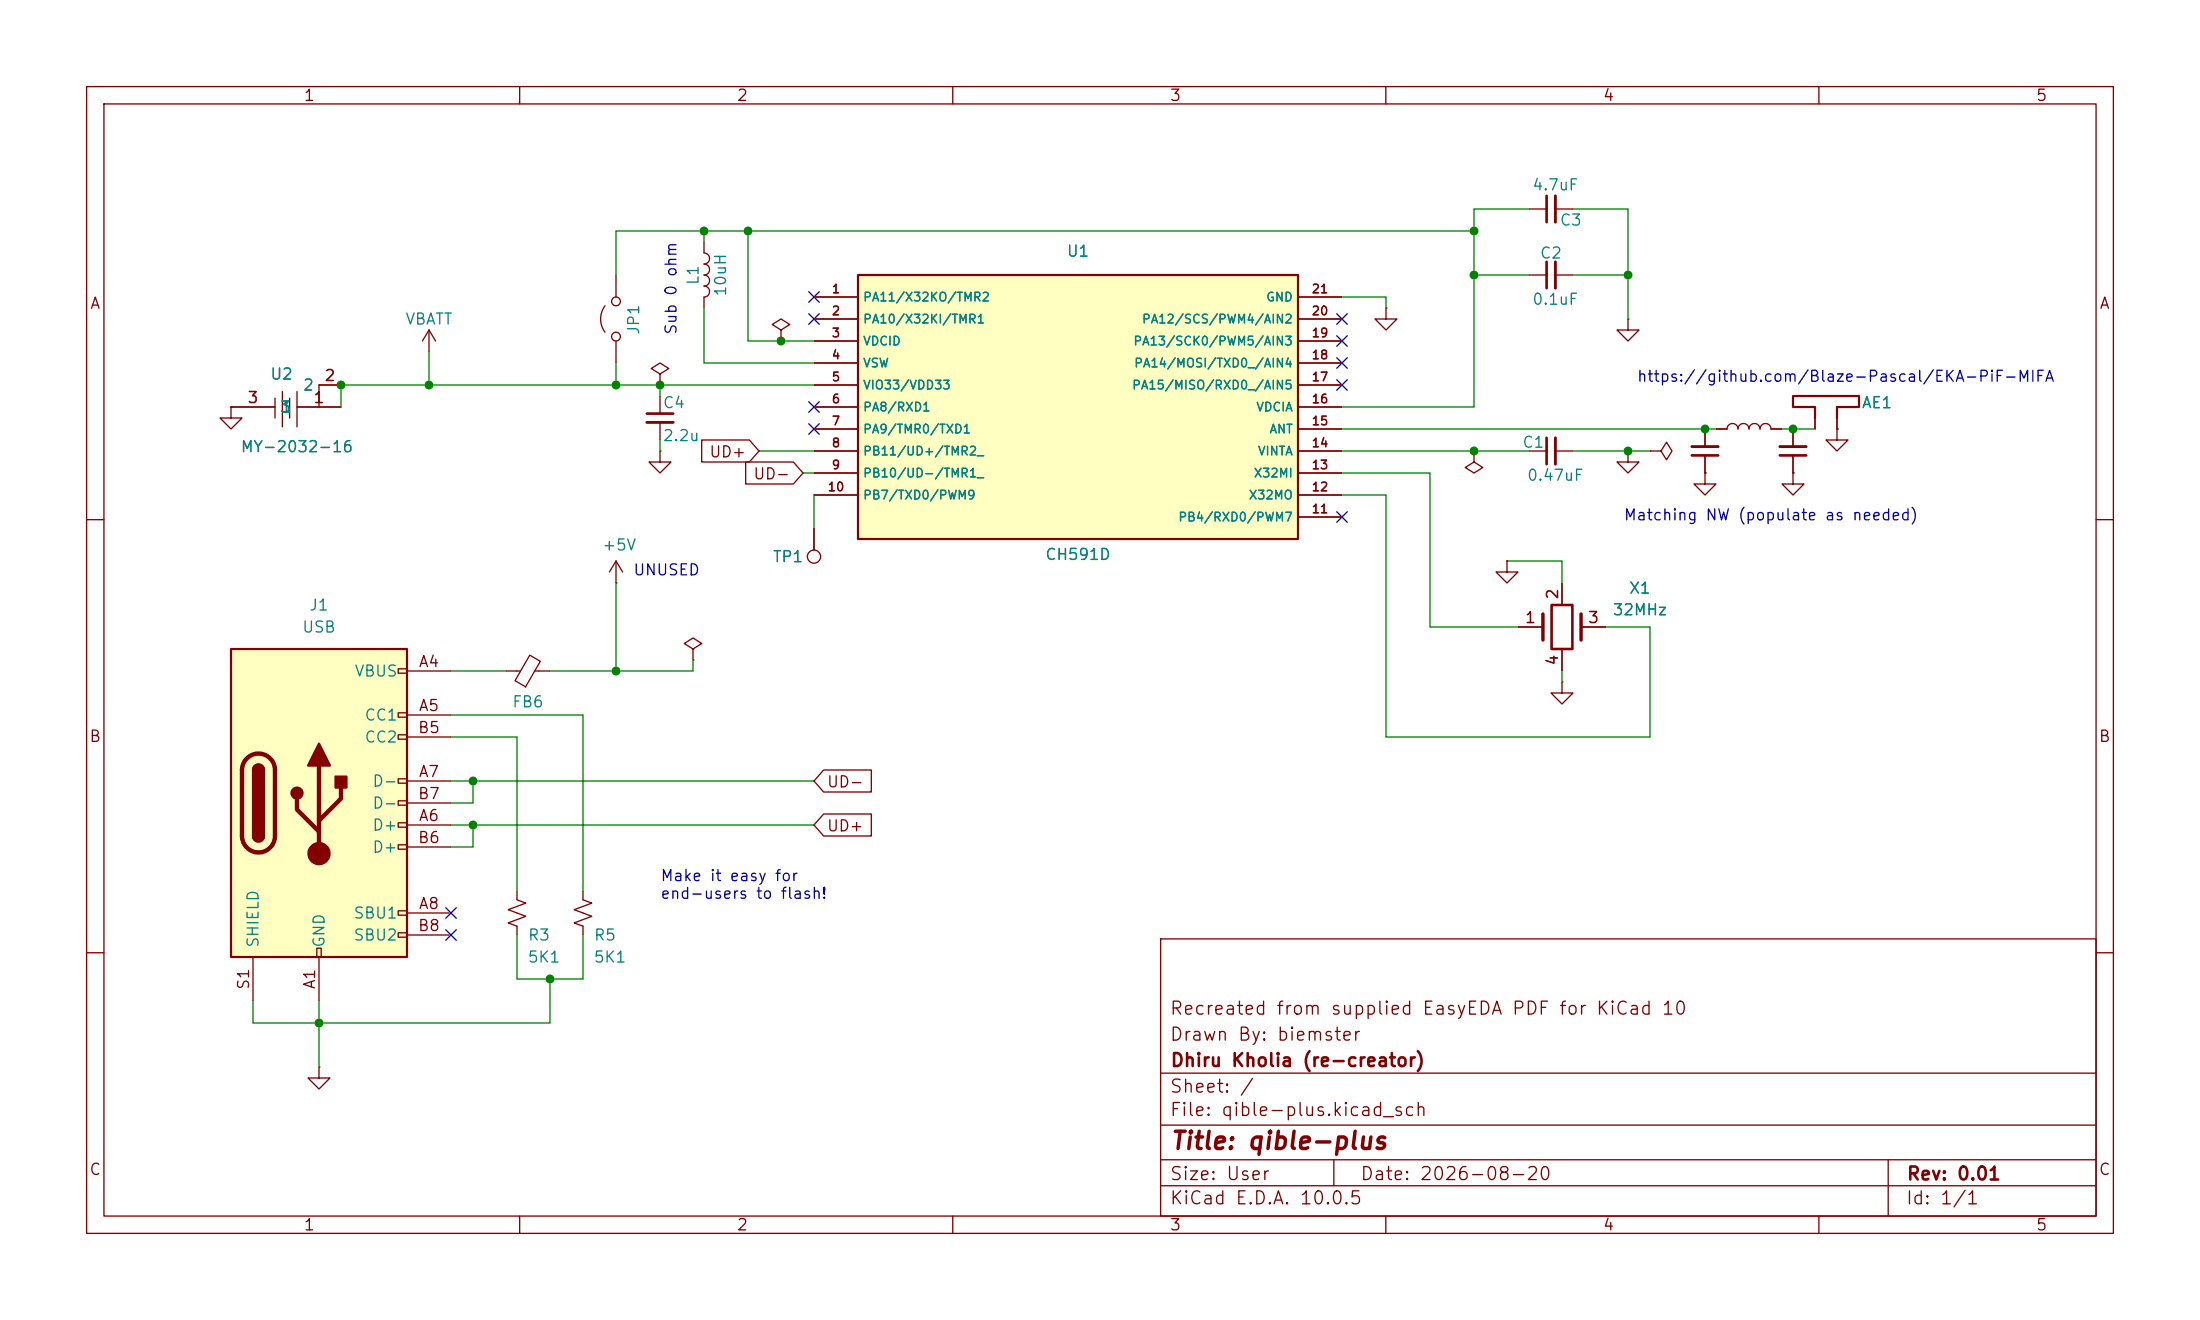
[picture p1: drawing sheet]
<svg xmlns="http://www.w3.org/2000/svg" width="254mm" height="152mm" viewBox="0 0 254 152" stroke-linecap="round" stroke-linejoin="round" font-family="sans-serif">
<g fill="none" stroke="#840000" stroke-width=".15">
<path d="M10 10h234v132.4h-234zM12 12h230v128.4h-230zM60 10v2M110 10v2M160 10v2M210 10v2M69.8 35.3a2.54 2.54 0 0 0 0 3.1M71.1 31.8v2.5M71.1 39.4v2.5M90.2 38.1l1-.6-1-.7-1 .7 1 .6v1.3M90.2 39.4h.1M160 35.6v1.2h1.3l-1.3 1.3-1.3-1.3h1.3"/>
<path d="M160 35.6h.1M176.5 31.8h2.1M176.5 24.1h2.1M179.6 31.8h2M179.6 24.1h2M188 36.8v1.3h1.2l-1.2 1.3-1.3-1.3h1.3M188 36.8h.1M76.2 52.1v1.2h1.3l-1.3 1.3-1.3-1.3h1.3M76.2 52.1h.1M176.5 52.1h2.1M179.6 52.1h2M188 52.1v1.2h1.2l-1.2 1.3-1.3-1.3h1.3"/>
<path d="M188 52.1h.1M207 54.6v1.3h1.3l-1.3 1.3-1.3-1.3h1.3M207 54.6h.1M207 49.5v2.1M207 52.6v2M209.5 47v2.5M212.1 49.5v1.3h1.3l-1.3 1.3-1.3-1.3h1.3M212.1 49.5h.1M212.1 47v2.5M10 60h2M71.1 67.3h.1M71.1 64.8v2.5"/>
<path d="M71.1 64.8l-.7 1.2M71.1 64.8l.8 1.2M94 61v2.5M174 64.8v1.2h1.3l-1.3 1.3-1.3-1.3h1.3M174 64.8h.1M175.3 72.4h2.8M180.3 67.3v2.6M180.3 74.9v2.6M182.5 72.4h2.9M242 60h2M10 110h2M134 108.4h108v32h-108z"/>
<path d="M242 110h2M36.8 123.2v1.3h1.3l-1.3 1.2-1.2-1.2h1.2M36.8 123.2h.1M134 136.9h108M134 133.9h108M134 129.9h108M134 123.9h108M154 133.9v3M218 133.9v6.5M60 140.4v2M110 140.4v2M160 140.4v2"/>
<path d="M210 140.4v2"/>
<circle cx="71.1" cy="38.9" r=".51"/>
<circle cx="71.1" cy="34.8" r=".51"/>
<circle cx="94" cy="64.3" r=".76"/>
</g>
<path d="M178.6 22.6v3.1M178.6 30.2v3.1M178.6 50.5v3.1M205.5 52.6h3M179.1 69.9h2.4v5h-2.4z" fill="none" stroke="#840000" stroke-width=".3"/>
<path d="M179.6 22.6v3.1M179.6 30.2v3.1M179.6 50.5v3.1M205.5 51.6h3" fill="none" stroke="#840000" stroke-width=".33"/>
<path d="M209.5 48.3v-1.3h-2.5v-1.3h7.6v1.3h-2.5v1.3" fill="none" stroke="#840000" stroke-width=".25"/>
<path d="M178.1 70.9v3M182.5 70.9v3" fill="none" stroke="#840000" stroke-width=".4"/>
<path d="M99.1 31.8h50.8v30.4h-50.8z" fill="#ffffc2"/>
<path d="M99.1 31.8h50.8v30.4h-50.8z" fill="none" stroke="#840000" stroke-width=".25"/>
<g fill="none" stroke="#840000" stroke-width=".15">
<path d="M94 34.3h5.1M94 36.8h5.1M94 39.4h5.1M149.9 34.3h5M149.9 36.8h5M149.9 39.4h5M94 41.9h5.1M94 44.5h5.1M94 47h5.1M94 49.5h5.1M94 52.1h5.1M94 54.6h5.1"/>
<path d="M94 57.2h5.1M149.9 41.9h5M149.9 44.5h5M149.9 47h5M149.9 49.5h5M149.9 52.1h5M149.9 54.6h5M149.9 57.2h5M149.9 59.7h5M170.2 52.1v1.2l1 .7-1 .6-1-.6 1-.7M170.2 52.1h.1M190.5 52.1h1.3l.6-1 .6 1-.6 1-.6-1"/>
<path d="M190.5 52.1h.1M196.8 54.6v1.3h1.3l-1.3 1.3-1.2-1.3h1.2M196.8 54.6h.1M196.8 49.5v2.1M196.8 52.6v2M198.1 49.5h1.3a.64 .64 0 0 1 .6-.6 .64 .64 0 0 1 .7 .6 .64 .64 0 0 1 .6-.6 .64 .64 0 0 1 .6 .6 .64 .64 0 0 1 .7-.6 .64 .64 0 0 1 .6 .6 .64 .64 0 0 1 .6-.6 .64 .64 0 0 1 .7 .6h1.2M80 74.9l1-.6-1-.6-1 .6 1 .6v1.3M80 76.2h.1M180.3 78.7v1.3h1.3l-1.3 1.3-1.2-1.3h1.2M180.3 78.7h.1"/>
</g>
<path d="M195.3 52.6h3.1" fill="none" stroke="#840000" stroke-width=".3"/>
<path d="M195.3 51.6h3.1" fill="none" stroke="#840000" stroke-width=".33"/>
<path d="M26.7 74.9h20.3v35.6h-20.3z" fill="#ffffc2"/>
<g fill="none" stroke="#840000" stroke-width=".15">
<path d="M49.5 38.1l-.7 1.3M49.5 38.1l.8 1.3M49.5 38.1v2.5M81.3 27.9v1.3a.64 .64 0 0 1 .6 .6 .64 .64 0 0 1-.6 .7 .64 .64 0 0 1 .6 .6 .64 .64 0 0 1-.6 .7M81.3 31.8a.64 .64 0 0 1 .6 .6 .64 .64 0 0 1-.6 .6 .64 .64 0 0 1 .6 .7 .64 .64 0 0 1-.6 .6v1.3M94 34.3h5.1M94 36.8h5.1M94 39.4h5.1M149.9 34.3h5M149.9 36.8h5M149.9 39.4h5M26.7 47v1.3h1.2l-1.2 1.2-1.3-1.2h1.3"/>
<path d="M26.7 47h.1M26.7 47h5M31.7 46v2.3M32.6 45.2v4.1M33.4 46v2.3M34.3 45.2v4.1M34.3 47h5.1M39.4 44.5h-2.6v2.5M76.2 43.2l1-.7-1-.6-1 .6 1 .7v1.3M76.2 44.5h.1M76.2 45.7v2.1M76.2 48.8v2"/>
<path d="M81 50.8h5.5l1.1 1.3-1.1 1.2h-5.5zM86.1 53.3h5.5l1.1 1.3-1.1 1.3h-5.5zM94 47h5.1M94 44.5h5.1M94 49.5h5.1M94 41.9h5.1M94 52.1h5.1M94 54.6h5.1M94 57.2h5.1M149.9 47h5M149.9 44.5h5M149.9 49.5h5"/>
<path d="M149.9 41.9h5M149.9 52.1h5M149.9 54.6h5M149.9 57.2h5M149.9 59.7h5M196.8 54.6h.1M196.8 49.5v2.1M196.8 52.6v2M198.1 49.5h1.3M204.5 49.5h1.2M207 54.6h.1M207 49.5v2.1"/>
<path d="M207 52.6v2M209.5 47v2.5M212.1 49.5h.1M212.1 47v2.5M46 77.2h1v.5h-1zM47 77.5h5.1M58.4 77.5h1.7M61.2 75.6l1.2 .8-1.7 2.9-1.2-.7zM61.7 77.5h1.8M94 61v2.5M174 64.8h.1M175.3 72.4h2.8"/>
<path d="M180.3 67.3v2.6M180.3 74.9v2.6M182.5 72.4h2.9M46 82.3h1v.5h-1zM46 84.8h1v.5h-1zM46 89.9h1v.5h-1zM46 92.5h1v.5h-1zM46 95h1v.5h-1zM46 97.5h1v.5h-1zM47 82.6h5.1M47 95.3h5.1M47 90.2h5.1"/>
<path d="M47 85.1h5.1M47 97.8h5.1M47 92.7h5.1M95.1 88.9h5.5v2.5h-5.5l-1.1-1.2zM95.1 94h5.5v2.5h-5.5l-1.1-1.2zM29.2 110.5v5.1M36.6 109.5h.5v1h-.5zM36.8 110.5v5.1M46 105.2h1v.5h-1zM46 107.7h1v.5h-1zM47 105.4h5.1M47 108h5.1"/>
<path d="M59.7 102.9v1l1 .4-2 .7 2 .8-2 .8 1 .3v1.1M67.3 102.9v1l1 .4-2 .7 2 .8-2 .8 1 .3v1.1"/>
</g>
<path d="M26.7 74.9h20.3v35.6h-20.3zM29.2 88.9a.64 .64 0 0 1 .6-.6 .64 .64 0 0 1 .7 .6M29.2 96.5a.64 .64 0 0 0 .6 .7 .64 .64 0 0 0 .7-.7" fill="none" stroke="#840000" stroke-width=".25"/>
<path d="M28.5 87.6a1.9 1.9 0 0 1 2.1-.5 1.9 1.9 0 0 1 1.1 1.8v7.6a1.91 1.91 0 0 1-1.9 1.9 1.91 1.91 0 0 1-1.9-1.9v-7.6a1.9 1.9 0 0 1 .6-1.3zM34.3 92.2v1.3l2.5 2.5M36.8 88.4v10.2M39.4 90.9v1.3l-2.6 2.5" fill="none" stroke="#840000" stroke-width=".51"/>
<g fill="#840000" stroke="#840000" stroke-width=".25">
<path d="M29.2 88.9h1.3v7.6h-1.3z"/>
<path d="M29.4 88.5a.64 .64 0 0 1 .7-.2 .64 .64 0 0 1 .4 .6h-1.3z"/>
<path d="M29.2 96.5h1.3a.64 .64 0 0 1-.7 .7 .64 .64 0 0 1-.6-.7z"/>
<path d="M36.8 85.9l1.3 2.5h-2.5z"/>
<path d="M38.7 89.7h1.3v1.2h-1.3z"/>
<circle cx="34.3" cy="91.6" r=".63"/>
</g>
<circle cx="36.8" cy="98.6" r="1.27" fill="#840000" stroke="#840000" stroke-width=".15"/>
<path d="M74.7 47.8h3" fill="none" stroke="#840000" stroke-width=".3"/>
<path d="M74.7 48.8h3" fill="none" stroke="#840000" stroke-width=".33"/>
<g fill="none" stroke="#008400" stroke-width=".15">
<path d="M81.3 26.7v1.2M81.3 35.6v6.3h12.7M86.4 26.7v12.7h7.6M154.9 34.3h5.1v1.3M170.2 26.7h-99.1v5.1M170.2 31.8h6.3M176.5 24.1h-6.3v22.9h-15.3M181.6 24.1h6.4v12.7M181.6 31.8h6.4M49.5 40.6v3.9M71.1 41.9v2.6M76.2 44.5v1.2"/>
<path d="M76.2 50.8v1.3M87.6 52.1h6.4M92.7 54.6h1.3M94 57.2v3.8M94 44.5h-54.6v2.5M154.9 49.5h43.2M154.9 52.1h21.6M154.9 57.2h5.1v27.9h30.5v-12.7h-5.1M154.9 54.6h10.2v17.8h10.2M181.6 52.1h8.9M205.7 49.5h3.8M52.1 77.5h6.3"/>
<path d="M71.1 67.3v10.2M80 76.2v1.3h-16.5M174 64.8h6.3v2.5M180.3 77.5v1.2M52.1 82.6h15.2v20.3M52.1 95.3h41.9M52.1 85.1h7.6v17.8M52.1 90.2h41.9M54.6 90.2v2.5h-2.5M54.6 95.3v2.5h-2.5M36.8 115.6v7.6M59.7 108v5h7.6v-5"/>
<path d="M63.5 113v5.1h-34.3v-2.5"/>
</g>
<g fill="none" stroke="#000084" stroke-width=".15">
<path d="M93.4 36.2l1.2 1.2M93.4 33.7l1.2 1.2M94.6 36.2l-1.2 1.2M94.6 33.7l-1.2 1.2M154.3 38.8l1.2 1.2M154.3 36.2l1.2 1.2M155.5 38.8l-1.2 1.2M155.5 36.2l-1.2 1.2M93.4 48.9l1.2 1.2M93.4 46.4l1.2 1.2M94.6 48.9l-1.2 1.2M94.6 46.4l-1.2 1.2"/>
<path d="M154.3 59.1l1.2 1.2M154.3 41.3l1.2 1.2M154.3 43.8l1.2 1.3M155.5 59.1l-1.2 1.2M155.5 41.3l-1.2 1.2M155.5 43.8l-1.2 1.3M51.5 104.8l1.2 1.2M51.5 107.3l1.2 1.3M52.7 104.8l-1.2 1.2M52.7 107.3l-1.2 1.3"/>
</g>
<g fill="#008400" stroke="#008400" stroke-width=".12">
<circle cx="196.8" cy="49.5" r=".46"/>
<circle cx="207" cy="49.5" r=".46"/>
<circle cx="170.2" cy="26.7" r=".46"/>
<circle cx="188" cy="31.8" r=".46"/>
<circle cx="188" cy="52.1" r=".46"/>
<circle cx="71.1" cy="44.5" r=".46"/>
<circle cx="49.5" cy="44.5" r=".46"/>
<circle cx="76.2" cy="44.5" r=".46"/>
<circle cx="90.2" cy="39.4" r=".46"/>
<circle cx="39.4" cy="44.5" r=".46"/>
<circle cx="81.3" cy="26.7" r=".46"/>
<circle cx="63.5" cy="113" r=".46"/>
<circle cx="36.8" cy="118.1" r=".46"/>
<circle cx="54.6" cy="95.3" r=".46"/>
<circle cx="170.2" cy="52.1" r=".46"/>
<circle cx="170.2" cy="31.8" r=".46"/>
<circle cx="86.4" cy="26.7" r=".46"/>
<circle cx="71.1" cy="77.5" r=".46"/>
<circle cx="54.6" cy="90.2" r=".46"/>
</g>
<text font-size="2" fill="#840000" x="135" y="133.2">Title: qible-plus</text>
<g font-size="1.5" fill="#840000">
<text x="135" y="117.5">Recreated from supplied EasyEDA PDF for KiCad 10</text>
<text x="135" y="120.5">Drawn By: biemster</text>
<text x="135" y="123.5">Dhiru Kholia (re-creator)</text>
<text x="135" y="129.2">File: qible-plus.kicad_sch</text>
<text x="135" y="126.5">Sheet: /</text>
<text x="135" y="136.6">Size: User</text>
<text x="157" y="136.6">Date: 2026-08-20</text>
<text x="220" y="136.6">Rev: 0.01</text>
<text x="135" y="139.4">KiCad E.D.A. 10.0.5</text>
<text x="220" y="139.4">Id: 1/1</text>
</g>
<g font-size="1.3" fill="#840000">
<text x="35" y="12">1</text>
<text x="85" y="12">2</text>
<text x="135" y="12">3</text>
<text x="185" y="12">4</text>
<text x="235" y="12">5</text>
<text x="10.3" y="36">A</text>
<text x="242.3" y="36">A</text>
<text x="28.5" y="46.9">3</text>
<text x="36.1" y="46.9">1</text>
<text x="37.4" y="44.3">2</text>
<text x="81.8" y="53.1">UD+</text>
<text x="86.9" y="55.7">UD-</text>
<text x="180.2" y="69.3" transform="rotate(-90 180.2 69.3)">2</text>
<text x="48.3" y="77.3">A4</text>
<text x="176" y="72.3">1</text>
<text x="180.2" y="76.9" transform="rotate(-90 180.2 76.9)">4</text>
<text x="183.2" y="72.3">3</text>
<text x="48.3" y="82.4">A5</text>
<text x="10.2" y="86">B</text>
<text x="48.2" y="85">B5</text>
<text x="242.2" y="86">B</text>
<text x="48.2" y="92.6">B7</text>
<text x="48.3" y="95.1">A6</text>
<text x="48.3" y="90">A7</text>
<text x="95.4" y="91.2">UD-</text>
<text x="48.2" y="97.7">B6</text>
<text x="95.4" y="96.3">UD+</text>
<text x="48.2" y="107.8">B8</text>
<text x="48.3" y="105.3">A8</text>
<text x="29.1" y="114.4" transform="rotate(-90 29.1 114.4)">S1</text>
<text x="36.7" y="114.3" transform="rotate(-90 36.7 114.3)">A1</text>
<text x="10.2" y="136">C</text>
<text x="242.2" y="136">C</text>
<text x="35" y="142.4">1</text>
<text x="85" y="142.4">2</text>
<text x="135" y="142.4">3</text>
<text x="185" y="142.4">4</text>
<text x="235" y="142.4">5</text>
</g>
<g font-size="1.3" fill="#008484">
<text x="176.8" y="22.3">4.7uF</text>
<text x="123.1" y="30">U1</text>
<text x="180" y="26.4">C3</text>
<text x="81" y="33" transform="rotate(-90 81 33)">L1</text>
<text x="84.1" y="34.3" transform="rotate(-90 84.1 34.3)">10uH</text>
<text x="176.8" y="35.5">0.1uF</text>
<text x="177.7" y="30.2">C2</text>
<text x="46.7" y="37.8">VBATT</text>
<text x="74.1" y="38.7" transform="rotate(-90 74.1 38.7)">JP1</text>
<text x="31.1" y="44.1">U2</text>
<text x="32.2" y="48">3</text>
<text x="32.3" y="48">1</text>
<text x="34.9" y="45.4">2</text>
<text x="76.4" y="47.4">C4</text>
<text x="214.9" y="47.4">AE1</text>
<text x="27.7" y="52.5">MY-2032-16</text>
<text x="76.4" y="51.3">2.2u</text>
<text x="175.7" y="52">C1</text>
<text x="176.2" y="55.8">0.47uF</text>
<text x="69.4" y="63.9">+5V</text>
<text x="89.1" y="65.2">TP1</text>
<text x="120.6" y="65">CH591D</text>
<text x="35.6" y="70.8">J1</text>
<text x="186.1" y="71.4">32MHz</text>
<text x="188" y="68.9">X1</text>
<text x="34.8" y="73.4">USB</text>
<text x="40.8" y="78.4">VBUS</text>
<text x="42" y="83.5">CC1</text>
<text x="59" y="82">FB6</text>
<text x="42" y="86.1">CC2</text>
<text x="42.9" y="91.1">D-</text>
<text x="42.9" y="93.7">D-</text>
<text x="42.9" y="96.2">D+</text>
<text x="42.9" y="98.8">D+</text>
<text x="40.7" y="106.4">SBU1</text>
<text x="30.2" y="109.5" transform="rotate(-90 30.2 109.5)">SHIELD</text>
<text x="37.8" y="109.5" transform="rotate(-90 37.8 109.5)">GND</text>
<text x="40.7" y="108.9">SBU2</text>
<text x="60.8" y="111.5">5K1</text>
<text x="60.9" y="108.9">R3</text>
<text x="68.5" y="111.5">5K1</text>
<text x="68.5" y="108.9">R5</text>
</g>
<g font-size="1.3" fill="#0000c2">
<text x="78.4" y="38.7" transform="rotate(-90 78.4 38.7)">Sub 0 ohm</text>
<text x="188.9" y="44.4">https://github.com/Blaze-Pascal/EKA-PiF-MIFA</text>
<text x="187.4" y="60.4">Matching NW (populate as needed)</text>
<text x="73" y="66.8">UNUSED</text>
<text x="76.2" y="102.1">Make it easy for</text>
<text x="76.2" y="104.1">end-users to flash!</text>
</g>
<g font-size="1" fill="#840000">
<text x="95.9" y="34.1">1</text>
<text x="151.3" y="34.1">21</text>
<text x="95.9" y="36.6">2</text>
<text x="95.9" y="39.2">3</text>
<text x="95.9" y="41.7">4</text>
<text x="151.3" y="41.7">18</text>
<text x="151.3" y="39.2">19</text>
<text x="151.3" y="36.6">20</text>
<text x="95.9" y="44.3">5</text>
<text x="95.9" y="46.8">6</text>
<text x="151.3" y="46.8">16</text>
<text x="151.3" y="44.3">17</text>
<text x="95.9" y="49.3">7</text>
<text x="95.9" y="51.9">8</text>
<text x="151.3" y="51.9">14</text>
<text x="151.3" y="49.3">15</text>
<text x="95.5" y="57">10</text>
<text x="95.9" y="54.4">9</text>
<text x="151.3" y="59.5">11</text>
<text x="151.3" y="57">12</text>
<text x="151.3" y="54.4">13</text>
</g>
<g font-size="1" fill="#008484">
<text x="99.6" y="35">PA11/X32KO/TMR2</text>
<text x="146.1" y="35">GND</text>
<text x="99.6" y="37.6">PA10/X32KI/TMR1</text>
<text x="99.6" y="40.1">VDCID</text>
<text x="130.8" y="40.1">PA13/SCK0/PWM5/AIN3</text>
<text x="131.8" y="37.6">PA12/SCS/PWM4/AIN2</text>
<text x="99.6" y="42.7">VSW</text>
<text x="99.6" y="45.2">VIO33/VDD33</text>
<text x="99.6" y="47.7">PA8/RXD1</text>
<text x="130.6" y="45.2">PA15/MISO/RXD0_/AIN5</text>
<text x="130.9" y="42.7">PA14/MOSI/TXD0_/AIN4</text>
<text x="145" y="47.7">VDCIA</text>
<text x="99.6" y="50.3">PA9/TMR0/TXD1</text>
<text x="99.6" y="52.8">PB11/UD+/TMR2_</text>
<text x="145.2" y="52.8">VINTA</text>
<text x="146.5" y="50.3">ANT</text>
<text x="99.6" y="55.4">PB10/UD-/TMR1_</text>
<text x="99.6" y="57.9">PB7/TXD0/PWM9</text>
<text x="144.1" y="57.9">X32MO</text>
<text x="144.7" y="55.4">X32MI</text>
<text x="136" y="60.4">PB4/RXD0/PWM7</text>
</g>
</svg>
